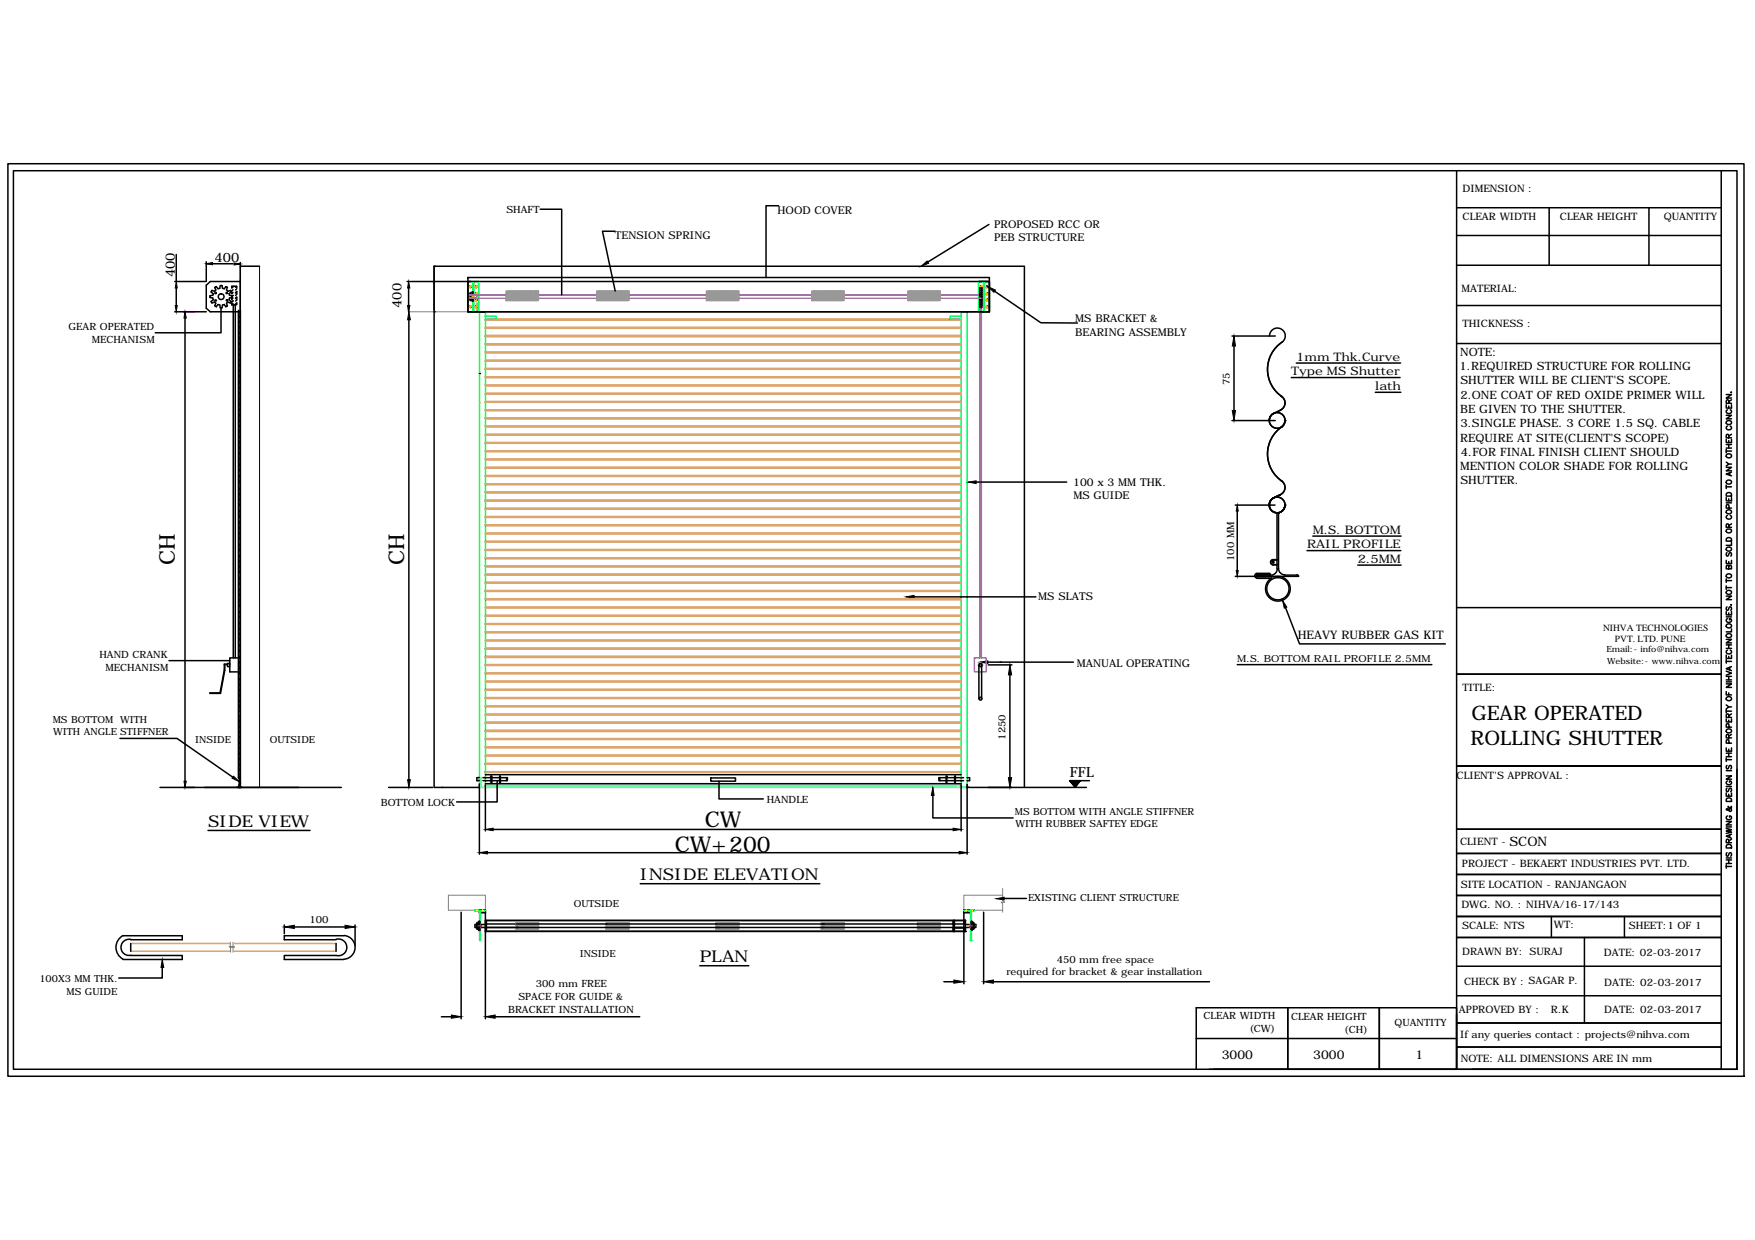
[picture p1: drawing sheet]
<svg xmlns="http://www.w3.org/2000/svg" width="297mm" height="210mm" viewBox="0 0 297 210" stroke-linecap="round" stroke-linejoin="round" font-family="sans-serif">
<!-- layer: 0 -->
<g fill="none" stroke="#dda56e" stroke-width=".25">
<path d="M82.2 59.7h80.5M82.2 59.6h80.5M82.2 58.4h80.5M82.2 58.2h80.5M82.2 57h80.5M82.2 56.8h80.5M82.2 55.6h80.5M82.2 55.4h80.5M82.2 54.2h80.5M82.2 54h80.5M82.2 52.8h80.5M81.1 68.2h.1"/>
<path d="M82.2 79.2h80.5M82.2 79.1h80.5M82.2 77.8h80.5M82.2 77.7h80.5M82.2 76.4h80.5M82.2 76.3h80.5M82.2 75h80.5M82.2 74.9h80.5M82.2 73.6h80.5M82.2 73.5h80.5M82.2 72.2h80.5M82.2 72.1h80.5"/>
<path d="M82.2 70.9h80.5M82.2 70.7h80.5M82.2 69.5h80.5M82.2 69.4h80.5M82.2 68.1h80.5M82.2 68h80.5M82.2 66.7h80.5M82.2 66.6h80.5M82.2 65.3h80.5M82.2 65.2h80.5M82.2 63.9h80.5M82.2 63.8h80.5"/>
<path d="M82.2 62.5h80.5M82.2 62.4h80.5M82.2 61.1h80.5M82.2 61h80.5M82.2 100h80.5M82.2 98.7h80.5M82.2 98.6h80.5M82.2 97.4h80.5M82.2 97.2h80.5M82.2 96h80.5M82.2 95.8h80.5M82.2 94.6h80.5"/>
<path d="M82.2 94.4h80.5M82.2 93.2h80.5M82.2 93h80.5M82.2 91.8h80.5M82.2 91.6h80.5M82.2 90.4h80.5M82.2 90.2h80.5M82.2 89h80.5M82.2 88.8h80.5M82.2 87.6h80.5M82.2 87.4h80.5M82.2 86.2h80.5"/>
<path d="M82.2 86h80.5M82.2 84.8h80.5M82.2 84.7h80.5M82.2 83.4h80.5M82.2 83.3h80.5M82.2 82h80.5M82.2 81.9h80.5M82.2 80.6h80.5M82.2 80.5h80.5M82.2 119.6h80.5M82.2 119.5h80.5M82.2 118.2h80.5"/>
<path d="M82.2 118.1h80.5M82.2 116.8h80.5M82.2 116.7h80.5M82.2 115.4h80.5M82.2 115.3h80.5M82.2 114h80.5M82.2 113.9h80.5M82.2 112.6h80.5M82.2 112.5h80.5M82.2 111.3h80.5M82.2 111.1h80.5M82.2 109.9h80.5"/>
<path d="M82.2 109.7h80.5M82.2 108.5h80.5M82.2 108.4h80.5M82.2 107.1h80.5M82.2 107h80.5M82.2 105.7h80.5M82.2 105.6h80.5M82.2 104.3h80.5M82.2 104.2h80.5M82.2 102.9h80.5M82.2 102.8h80.5M82.2 101.5h80.5"/>
<path d="M82.2 101.4h80.5M82.2 100.1h80.5M82.2 130.8h80.5M82.2 130.6h80.5M82.2 129.4h80.5M82.2 129.2h80.5M82.2 128h80.5M82.2 127.8h80.5M82.2 126.6h80.5M82.2 126.4h80.5M82.2 125.2h80.5M82.2 125h80.5"/>
<path d="M82.2 123.8h80.5M82.2 123.6h80.5M82.2 122.4h80.5M82.2 122.2h80.5M82.2 121h80.5M82.2 120.9h80.5M22.1 159.7h16.9M39.4 159.7h17.5M22.1 161h16.9M39.4 161h17.5"/>
</g>
<g fill="none" stroke="#0f0" stroke-width=".25">
<path d="M79.2 47.7h1.8v5.1h-1.8zM79.2 52.8h1.8M80 47.7v5.1M80.2 47.7v5.1M81.3 52.9h.9M82.2 53.5h1.8v.5h-1.8M162.7 52.8h1v80.5h-1zM162.7 53.5h-1.9v.5h1.9M165.6 47.7h1.9v5.1h-1.9zM165.9 49.7h.1v1h-.1M166 49.7h.1v1h-.1M166.3 49.7v1"/>
<path d="M166.3 47.7h.3v5.1h-.3l.2-.1v-5zM166.3 48.8v2.8v-1.4v1.2l-.2-.1v-2.1l.2-.1v1.1zM166.3 48.8v-.1h.2l-.1 1.5M166.4 50.2l.1 1.6h-.2v-.2M166.4 50.2l.1 1.6M166.5 48.7l-.1 1.5M166.5 47.7v5.1M166.5 51h.1M166.5 49.4h.1M166.5 49.5h.1M166.6 47.7v5.1M81.1 133.3v-80.5h1.1v80.5"/>
<path d="M80.3 154.1h1.9v.1h-1.9zM80.4 154.2h.1M81.2 154.2h.1v5h-.1zM163.1 154.1h1.8v.1h-1.8zM163.9 154.2h.3M164.2 154.2v5h.3M164.4 154.2v5"/>
<circle cx="79.6" cy="48.5" r=".15"/>
<circle cx="79.6" cy="49.7" r=".15"/>
<circle cx="79.6" cy="50.7" r=".15"/>
<circle cx="79.6" cy="51.9" r=".15"/>
<circle cx="80.6" cy="48.5" r=".15"/>
<circle cx="80.6" cy="49.7" r=".15"/>
<circle cx="80.6" cy="51.9" r=".15"/>
<circle cx="80.6" cy="50.7" r=".15"/>
<circle cx="166.1" cy="48.5" r=".15"/>
<circle cx="166.1" cy="51.9" r=".15"/>
<circle cx="167.1" cy="49.7" r=".15"/>
<circle cx="167.1" cy="51.9" r=".15"/>
<circle cx="167.1" cy="50.7" r=".15"/>
<circle cx="167.1" cy="48.5" r=".15"/>
</g>
<path d="M80.7 51.3v1.5h-1.5M165.9 52.1v.7h1.6" fill="none" stroke="#b88a5c" stroke-width=".25"/>
<path d="M79.4 50.5h86.6M80.7 50.7h.1M166 49.9h-86.6v.6h1.3M166 49.5v1.9M166.1 49.5v1.9" fill="none" stroke="#f0f" stroke-width=".25"/>
<path d="M80.8 50.1l-.1 .1" fill="none" stroke="#b85c8a" stroke-width=".25"/>
<path d="M80.9 133.3h82.5M81.4 131.6v1.7M82.2 132.9h80.3v.4M82.2 133.3h79.7" fill="none" stroke="#0ff" stroke-width=".25"/>
<g fill="none" stroke="#000" stroke-width=".25">
<path d="M1.3 27.7h293.9v154.5h-293.9zM2.3 28.9h291.7v152.1h-291.7zM91.4 35.4h3.7v14.5M104.1 39.1h-2.1l2.1 10.2M131.8 34.8h-2.1v12.2M167.4 38l-10.4 6.4M246.5 28.9v152.1v-10.4h-44v10.4M246.5 35.2h44.8M246.5 39.9h44.8M262.2 35.2v9.7M279.1 35.2v9.7M291.3 28.9v152.1h-86.6"/>
<path d="M29.6 47.7h5.2M29.6 52.8h5.3M29.8 43.1v4.6M29.8 48.8v2.9M31.3 53.8v78.4M34.9 48.3l.7-.6h5.1v5.1h-5.1l-.7-.6zM34.9 44.3v3.4M34.9 44.6h4.5M35.9 49.1l-.2 .3 .4 .3-.1 .3-.5 .1 .1 .3h.4l.1 .3-.4 .3 .2 .3 .4-.2 .2 .2-.1 .5 .2 .1M36.6 51.9l.3-.4 .3 .1 .1 .5h.3l.1-.5 .3-.1 .2 .4M36.6 48.5l-.2 .2 .1 .4-.2 .2-.4-.1M37.3 48.4l-.1 .4-.3 .1-.3-.4"/>
<path d="M37.4 52.1v4.2h-11.1M37.6 48.4l.1 .4 .3 .1 .2-.4M37.6 48.3h-.3M38.2 48.5l.3 .2M38.3 49.5l.2 .1-.1 .1zM38.5 48.7l-.2 .4 .3 .2 .4-.1M38.5 51.8l-.3 .1M39 49.1l.1 .3M39.1 49.4l-.3 .3v.3l.5 .1M39.1 51l-.1 .3-.4-.2-.3 .2 .2 .5M39.2 48.7v-.2h.9v.2M39.2 49.3v.4"/>
<path d="M39.2 50.3v.4M39.2 51.3v.3M39.3 50.4h-.5v.3l.3 .3M39.3 50.1v.3M39.4 49.1l-.2 .1M39.4 49.5l-.2 .2M39.4 50l-.2 .2 .2-.2M39.4 50.4l-.2 .3M39.4 50.9l-.2 .2 .2-.1M39.4 51.4l-.2 .2M39.5 51.6v59.8M39.6 48.5l-.4 .3"/>
<path d="M39.8 51.6v59.8M39.9 49.6l.2-.3v.4M40 48.5l-.1 .1M40 49.4l-.1 .2M40 50.4l-.1 .1M40.1 51.3v.3h-.9M40.1 50.3v.4M40.1 48.9l-.2 .2M40.1 49.8l-.2 .2M40.1 50.3l-.2 .2M40.1 50.8l-.2 .2M40.1 51.3l-.4 .3"/>
<path d="M40.7 44.4v3.3M40.7 45.1h3.2M68.9 47.7h10.7M69.2 48.8v4M69.2 54.1v77.9M73.5 45.1h.1M73.5 52.8h.1M73.5 45.1v7.4M79.2 47h88.3v5.8h-88.3zM79.5 49.9h.5M79.5 50.5h.5M79.5 50.2h.1"/>
<path d="M79.9 49.4h.1v1.6h-.1zM79.9 49.9h-.4v.7h.4M79.9 49.6h-.3v1.2h.3M79.9 49.6h.1M79.9 49.7h.1M79.9 50.7h.1M79.9 50.9h.1M165.6 47.7h1.9v5.1h-88.3v-5.1h88.3M165.8 48.7l.2 .1 .2-.1M165.8 48.8v2.9M165.8 49.1h.4M165.8 49.5h.4"/>
<path d="M165.8 49.9h.4M165.8 50.2h.4M166.1 50.2v1.5M166.1 48.8v1.4M166.2 50.6h-.4M166.2 50.9h-.4M166.2 51.3h-.4M166.2 52h-.4M166.2 51.7l-.2-.2-.2 .2M168.3 49.3l7.9 5.3 6.2 .1M208.5 56.9h7.3M208.9 58.6v10.9"/>
<path d="M214.9 56.9a1.33 1.33 0 0 1 1.9-1.2 1.33 1.33 0 0 1 .2 2.2M217.1 57.9a5.6 5.6 0 0 0 0 9.3M246.5 44.9h44.8M246.5 51.7h44.8M246.5 58.2h44.8M81.1 63.2h.1M208.5 71.2h7.3M214.8 71.2h.1M216.7 69.5l-1.3 .5a1.33 1.33 0 0 0 .1 2.3 1.33 1.33 0 0 0 2-1.1M216.7 69.4l-1.3 .6M216.8 67a1.33 1.33 0 0 1 .7 1.2 1.33 1.33 0 0 1-.8 1.2M216.9 67.1a1.33 1.33 0 0 1-.2 2.3"/>
<path d="M216.9 72.3a1.33 1.33 0 0 0-.1-2.3 1.33 1.33 0 0 0-2 1.2 1.33 1.33 0 0 1 2-1.2 1.33 1.33 0 0 1 0 2.3M217.1 72.2a5.6 5.6 0 0 0 0 9.3M217.5 71.2h.1M218.6 63.9h18.4M219.4 61.5h17.7M232.8 66.4h4.3M292.2 79.1h.9l-.9 .6h.9M292.2 74.4v.5h.9v-.5M292.2 70.3h.9l-.9 .6h.9M292.2 68.5v.6h.9v-.6M292.2 66.8h.9l-.9 .6h.9M292.2 76.1v.6"/>
<path d="M292.2 78.2l.4 .4M292.2 76.4h.9M292.2 75.8h.9M292.2 75.3h.9M292.2 77a.42 .42 0 0 1 .6-.2 .42 .42 0 0 1 .1 .6 .43 .43 0 0 1-.5 .1 .43 .43 0 0 1-.2-.5zM292.3 71.3a.43 .43 0 0 1 .5-.1 .43 .43 0 0 1 .2 .5 .42 .42 0 0 1-.6 .2 .42 .42 0 0 1-.1-.6zM292.4 72.1a.33 .33 0 0 0-.2 .4 .33 .33 0 0 0 .3 .3h.2a.33 .33 0 0 0 .4-.3 .33 .33 0 0 0-.3-.4M292.4 69.4a.33 .33 0 0 0-.2 .3 .33 .33 0 0 0 .3 .3h.2a.33 .33 0 0 0 .4-.3 .33 .33 0 0 0-.3-.3M292.6 74.1v-.5h-.3l-.1 .5h.9M292.6 68.3v-.5l-.3-.1-.1 .6h.9M292.6 68.7v.4M292.6 74.6v.3"/>
<path d="M292.6 75.3v.5M293 66.4h.1M293.1 79.9l-.9 .3 .9 .3M293.1 78.6h-.5l-.4 .3M293.1 73.5l-.5 .3M293.1 67.7l-.5 .3M165.2 81.6h15.3M209.1 97.6h10.7M209.1 85.5h6.7M209.4 86.5v10.1M212.8 97.1h2M212.8 97.3h2.2"/>
<path d="M212.8 97.9h2.4M212.8 97.6h2.9M212.8 97.3l-.2 .2 .2 .1M212.8 97.1a.4 .4 0 0 0-.4 .4 .4 .4 0 0 0 .4 .4M213 97.4h2.4M213.1 97.3l-.3 .2M214.8 85.5h.1M214.8 97.1l.2 .2M215.4 84.4a1.33 1.33 0 0 0 .1 2.2 1.33 1.33 0 0 0 2-1.1M215.5 94.7h.6M215.5 94.8h.6M215.5 95.6h.6"/>
<path d="M215.5 94.7a.44 .44 0 0 0-.5 .5 .44 .44 0 0 0 .5 .4M215.5 94.8a.4 .4 0 0 0-.4 .4 .4 .4 0 0 0 .4 .4M215.7 97.6a2.1 2.1 0 0 1 2.7 2.4 2.1 2.1 0 0 1-3.3 1.4 2.1 2.1 0 0 1 .1-3.5M216.1 86.9v9.4M216.2 96.3a1.08 1.08 0 0 1-.8 1M216.4 96.2a1.08 1.08 0 0 0 1.1 1.1M216.4 86.9v9.4M216.5 86.8l-.1 .1M216.7 83.7l-1.3 .7 1.3-.6M216.8 81.3a1.33 1.33 0 0 1 .7 1.3 1.33 1.33 0 0 1-.8 1.1 1.33 1.33 0 0 0 .2-2.3M216.9 86.6a1.33 1.33 0 0 0-.1-2.3 1.33 1.33 0 0 0-2 1.2 1.33 1.33 0 0 1 2-1.2 1.33 1.33 0 0 1 0 2.3M217.5 97.4h2"/>
<path d="M217.5 85.5h.1M219.5 97.3l.3 .2M221.2 93.2h15.9M222.2 90.7h14.9M229.8 95.7h7.3M292.2 94.9v.5h.9v-.5M292.2 84.2v.6h.9v-.6M292.2 82.1v.6M292.2 98v.6M292.2 99.2v.6M292.2 99.5h.9M292.2 98.3h.9"/>
<path d="M292.2 85.1h.9M292.2 82.4h.9M292.2 97.3a.42 .42 0 0 1 .6-.2 .42 .42 0 0 1 .1 .6 .43 .43 0 0 1-.5 .1 .43 .43 0 0 1-.2-.5zM292.2 92.8a.42 .42 0 0 1 .6-.2 .42 .42 0 0 1 .1 .6 .43 .43 0 0 1-.5 .1 .43 .43 0 0 1-.2-.5zM292.2 91.2a.5 .5 0 0 1 .9 .1v.3h-.9zM292.2 89.7a.44 .44 0 0 1 .6-.2 .44 .44 0 0 1 .2 .5 .44 .44 0 0 1-.5 .2 .44 .44 0 0 1-.3-.5zM292.2 86.5a.42 .42 0 0 1 .6-.2 .42 .42 0 0 1 .1 .6 .43 .43 0 0 1-.5 .1 .43 .43 0 0 1-.2-.5zM292.2 83.6a.5 .5 0 0 1 .9 .1v.3h-.9zM292.2 81.4a.42 .42 0 0 1 .6-.1 .42 .42 0 0 1 .1 .6 .43 .43 0 0 1-.5 0 .43 .43 0 0 1-.2-.5zM292.3 93.5l-.1 .3 .1 .3h.2l.3-.6 .3 .3-.2 .3M292.4 87.2a.33 .33 0 0 0-.2 .4 .33 .33 0 0 0 .3 .3h.2a.33 .33 0 0 0 .4-.3 .33 .33 0 0 0-.3-.4M292.6 95.9l.2-.2h.2l.1 .2v.4h-.9l.1-.6 .3 .1v.5"/>
<path d="M292.6 89.3v-.5l-.3-.1-.1 .6h.9M292.6 84.4v.4M292.6 95.1v.3M292.6 86v-.5h-.3l-.1 .5h.9M292.8 80v.4M293.1 91.8v.5h-.9M293.1 88.7l-.5 .3M28.6 111.8h10.3M38.5 112.4h-.5v1l-.8 3.9-1.7 .1h1.8l.7-4v-.9h.5M38.9 112.6v-.3h-.4v.5h.4M40.7 111.4h-1.8v2.3h1.8M154.7 101h20.6"/>
<path d="M165.7 112.6v5.7M166.1 112.6v5.7M167.2 112.1h14.5M167.2 112.6h4.1M169.3 112.1h.1M170.9 114.2v17.4M209.4 112.5h32.9M217.6 102.9l2.3 6.1h24.7M246.5 114.1h44.8M246.5 102.9h44.8M292.2 117.1v.5h.9M292.2 115.8h.9l-.9 .6h.9"/>
<path d="M292.2 113.6l.9 .3-.9 .4M292.2 110.9v.5h.9v-.5M292.2 108.2h.9l-.9 .6h.9M292.2 103.5v.6h.9v-.6M292.2 100.9h.9l-.9 .6h.9M292.2 111.7v.6M292.2 119.3l.4 .4M292.2 115.4h.9M292.2 115.1h.9M292.2 114.5h.9M292.2 112h.9M292.2 109.8h.9"/>
<path d="M292.2 109.2h.9M292.2 104.4h.9M292.2 107.4a.42 .42 0 0 1 .6-.1 .42 .42 0 0 1 .1 .6 .43 .43 0 0 1-.5 0 .43 .43 0 0 1-.2-.5zM292.2 105.8a.42 .42 0 0 1 .6-.2 .42 .42 0 0 1 .1 .6 .43 .43 0 0 1-.5 .1 .43 .43 0 0 1-.2-.5zM292.2 100.1a.42 .42 0 0 1 .6-.2 .42 .42 0 0 1 .1 .6 .43 .43 0 0 1-.5 .1 .43 .43 0 0 1-.2-.5zM292.3 118a.43 .43 0 0 1 .5-.1 .43 .43 0 0 1 .2 .5 .42 .42 0 0 1-.6 .2 .42 .42 0 0 1-.1-.6zM292.3 102.7l-.1 .2 .1 .4 .2-.1 .3-.5 .3 .2-.2 .4M292.4 110.1a.33 .33 0 0 0-.2 .3 .33 .33 0 0 0 .3 .3h.2a.33 .33 0 0 0 .4-.3 .33 .33 0 0 0-.3-.3M292.4 104.7a.33 .33 0 0 0-.2 .4 .33 .33 0 0 0 .3 .3h.2a.32 .32 0 0 0 .4-.4 .32 .32 0 0 0-.4-.3v.2M292.6 103.7v.4M292.6 109.2v.6M292.6 111.1v.3"/>
<path d="M292.6 114.5v.6M292.6 117.3v.3M292.8 113v.4M293 102.3v.1zM293.1 119.7h-.5l-.4 .3M293.1 112.8l-.9 .4 .9 .3M293.1 106.5v.5h-.9M20.3 125h9.7l9.4 6.6M27.1 133.3h30.7M40.5 132.9v.4h-.4M40.5 132v1.3M40.5 133.3h.4"/>
<path d="M40.6 131.9l-.2-.2 .2 .3M40.6 131.8h.1M40.7 131.7l-.1-.2-.2 .1v.1l.1-.1 .1 .1M65.8 133.3h7.4M74.8 133.3h.1M81.1 133.3h-7.6v-88.2h99.9v88.2M81.1 132.7v11.9M81.1 131.6h-.4v.6h.4M81.7 132.2h1.4M81.7 131.6h1.4M82.2 132.9v7.8M82.2 131.1h80.5"/>
<path d="M82.2 132.7h80.5M83.1 131.4h.2v1h-.2zM83.3 132.2h1.3M83.3 131.6h1.3M84.1 132.2v3.5h-6.8M84.6 131.4h.1v1h-.1zM84.7 131.6h1.2v.6h-1.2M85.9 131.6h-.1v.6M120.3 131.7h4.2v.5h-4.2zM121.7 132.2v3h7.5M157.9 134.6v3.9h13.6M158.9 131.6h.2v.6"/>
<path d="M160.1 131.6h-1.2v.6h1.2M160.1 131.4h.2v1h-.2zM160.3 132.2h1.3M160.3 131.6h1.3M161.6 131.4h.1v1h-.1zM161.7 132.2h1.4M161.7 131.6h1.4M162.7 132.9v7.8M163.7 131.6h.4v.6h-.4M163.7 133.3h20.2M163.7 132.7v11.9M163.8 133.3h.1"/>
<path d="M181.1 132.2h.1M181.1 132.2h1.7l-.8 1zM181.2 132.2v.1M181.2 132.4l.1-.2v.2l.1-.2-.1 .2M181.3 132.4l.1-.2-.1 .2M181.3 132.4l.1-.2-.1 .3M181.4 132.5l.1-.3-.1 .3M181.5 132.6l.1-.4-.1 .4M181.5 132.2l-.1 .3zM181.6 132.2l-.2 .4zM181.6 132.7l.2-.5-.2 .6 .2-.6-.2 .6M181.6 132.2v.5"/>
<path d="M181.6 132.8l.3-.6-.2 .7M181.7 132.9l.2-.7-.2 .7M181.8 132.9l.2-.7-.2 .8M181.9 132.2l-.2 .7zM181.9 133.1l.3-.9-.2 1M182 132.2l-.2 .8zM182 133.1l.3-.9-.3 .9M182.1 132.2l-.3 .8zM182.1 133l.2-.8-.2 .9M182.1 132.2l-.2 .8M182.1 133l.3-.8-.3 .8M182.3 132.2l-.2 .8z"/>
<path d="M182.3 132.8l.1-.6-.1 .6 .1-.6-.3 .7M182.4 132.6l.1-.4-.1 .5M182.4 132.6l.2-.4-.2 .4M182.5 132.2l-.2 .5zM182.5 132.2l-.1 .5zM182.5 132.6l.1-.4-.1 .4M182.5 132.5l.1-.3-.1 .3M182.6 132.2l-.1 .3M182.6 132.4l.1-.2-.1 .3M182.7 132.2l-.1 .2zM182.7 132.2v.2zM182.8 132.2l-.1 .1v-.1v.1"/>
<path d="M182.8 132.2h1.6M291.3 129.7h-44.8h44.8M292.2 139.1h.9l-.9 .5h.9M292.2 134.2v.6h.9v-.6M292.2 131.3h.9l-.9 .6h.9M292.2 126.6v.6h.9v-.6M292.2 121.7v.5h.9v-.5M292.2 120.1v.6M292.2 128.3v.6M292.2 140h.9M292.2 133.1h.9M292.2 130.5h.9"/>
<path d="M292.2 128.6h.9M292.2 128.1h.9M292.2 127.5h.9M292.2 120.4h.9M292.2 135.2a.5 .5 0 0 1 .9 .2v.3h-.9zM292.2 123.6a.42 .42 0 0 1 .6-.2 .42 .42 0 0 1 .1 .6 .43 .43 0 0 1-.5 0 .43 .43 0 0 1-.2-.4zM292.3 133.4l-.1 .2 .1 .4 .2-.1 .3-.5 .3 .2-.2 .4M292.3 129.6l-.1 .2 .1 .4 .2-.1 .3-.5 .3 .2-.2 .4M292.4 138.1a.33 .33 0 0 0-.2 .4 .33 .33 0 0 0 .3 .3h.2a.32 .32 0 0 0 .4-.4 .32 .32 0 0 0-.4-.3v.2M292.4 132.2a.33 .33 0 0 0-.2 .4 .33 .33 0 0 0 .3 .2h.2a.32 .32 0 0 0 .4-.3 .32 .32 0 0 0-.4-.3v.2M292.6 136.5l-.1 .1a.53 .53 0 0 1 .5 .7h-.3l-.3-.4-.2 .1 .1 .1h.2l.5-.4v-.2M292.6 124.9v-.5h-.3l-.1 .5h.9"/>
<path d="M292.6 121.4v-.5h-.3l-.1 .5h.9M292.6 121.9v.3M292.6 126.8v.4M292.6 127.5v.6M292.6 134.4v.4M292.6 125.8v-.5h-.3l-.1 .5h.9M292.6 123.1v-.5l-.3-.1-.1 .6h.9M293.1 124.3l-.5 .3M293.1 120.8l-.5 .3M294 130.2v50.8h-44.8M22.1 159.1h8.7v-.7h-10a2.26 2.26 0 0 0 0 4M22.1 159.7v1.3"/>
<path d="M22.2 159a1.38 1.38 0 0 0-1.7 1.4 1.38 1.38 0 0 0 1.7 1.3M35.2 140.6h17.3M48.1 156.6v1.5M49.8 156.9h8.6M56.9 159a1.42 1.42 0 0 1 1.8 1.4 1.42 1.42 0 0 1-1.8 1.3h-8.8v.7h10.1M56.9 159.7v1.3M58.2 158.4h-10.1v.7h8.8M58.2 158.4a2.01 2.01 0 0 1 1.9 2 2.01 2.01 0 0 1-1.9 2M60.1 156.6v3.4M78 154.4v18.1M80.3 154.1h1.9v.1M80.6 157h.6"/>
<path d="M80.6 156.5h.6M80.6 156.7h.2M81 156h.2v1.5h-.2zM81 156.4h-.4v.7h.4M81 156.2h-.2v1.1h.2M81 156.1h.2M81 156.2h.2M81 157.2h.2M81 157.4h.2M81.4 154.2h-.1v.2h.1M81.6 154.2h.3M81.6 154.4h.3"/>
<path d="M82 154.2h.2M82 154.4h.2M82.2 157.6l81.2 .1M82.2 156.4h79.2M82.2 154.5h-1.1v-.4h1.1v18.4M82.2 155.8h81.2M82.3 156.5h-1.9v.5h6.9h-5M82.3 155.8v1.9M82.5 144.3h79.8M83.5 140.4h77.8M87.7 157h-.4h74.2M108.4 149.6h30.4"/>
<path d="M161.4 157h.1M161.4 157h1.9M161.4 155.9l.1-.1v1.9M161.4 155.8v1.9l.1-.1M161.4 155.8h.1M161.4 156.5l.1-.1-.1 .1h.1M161.5 155.8l-.1 .1M161.5 155.9l-.1 .1M161.5 156.2h-.1M161.5 157l-.1 .2 .1-.2M161.5 157.3l-.1 .1M161.5 157.5l-.1 .1"/>
<path d="M161.5 157l1.9 .1M161.5 156l-.1 .1M161.5 156l-.1 .2M161.5 156.1l-.1 .1M161.5 156.2l-.1 .1M161.5 156.2l-.1 .2M161.5 156.3l-.1 .1M161.5 156.4v.1M161.5 157.1l-.1 .1M161.5 157.1l-.1 .2M161.5 157.2l-.1 .1M161.5 157.3l-.1 .2"/>
<path d="M161.5 157.4l-.1 .2M161.5 157.6l-.1 .1M163.1 154.5h1v-.4h-1v12.4M163.1 154.2h.2M163.1 154.4h.2M163.2 155.8v.6M163.2 157.1v.6M163.3 155.8h.1M163.3 157.1h.1M163.3 157.2l.1-.1-.1 .1M163.3 156.5h1.9v.5h-3.7l-.1 .1M163.3 155.8v.1"/>
<path d="M163.4 157.1l-.1 .1M163.4 155.8h-81.2v1.9h81.2M163.4 156l-.1 .1M163.4 156.2l-.1 .1M163.4 156.4l-2 .1M163.4 157.3l-.1 .1M163.4 157.6h-.1M163.4 157.7h.1M163.4 155.8v1.9M163.4 155.8l-.1 .1M163.4 155.9l-.1 .1M163.4 156l-.1 .2"/>
<path d="M163.4 156.1l-.1 .1M163.4 156.2l-.1 .2M163.4 156.3l-.1 .1M163.4 157.1l-.1 .2M163.4 157.2l-.1 .1M163.4 157.2l-.1 .2M163.4 157.4l-.1 .2M163.4 157.5l-.1 .1M163.4 157.6l-.1 .1M163.4 154.2h.3M163.4 154.4h.3M163.8 154.2h.2v.2h-.2"/>
<path d="M164.4 156h.1v1.5h-.1zM164.4 157h.5M164.4 156.1h.1M164.4 156.2h.1M164.4 157.2h.1M164.4 157.4h.1M164.5 156.4h.4v.7h-.4M164.5 156.2h.3v1.1h-.3M164.8 156.7h.1M164.9 154.1h-1.8v.1M166.5 154.4v12.1M170 152.1h3.7"/>
<path d="M246.5 140.4h44.8M246.5 144.5h44.8M246.5 148h44.8M246.5 151.6h44.8M246.5 158.7h44.8M262.6 155.1v3.6M268.2 158.7v14.5M274.9 155.1v3.6M291.3 155.1h-44.8h44.8M292.2 140.2l.9 .2-.9 .3 .9 .2-.9 .2M292.2 146.7h.9M292.2 146.4v.6"/>
<path d="M292.2 146.2h.9M292.2 145.6h.9M292.2 145.2h.9M292.3 144.3l-.1 .3 .1 .3h.2l.3-.6 .3 .3-.2 .3M292.3 143l.2-.1 .4 .1 .2 .5h-.9zM292.6 142.6v-.5h-.3l-.1 .5h.9M292.6 145.6v.6M292.8 141.3v.5M293.1 141.2l-.9 .3 .9 .4M293.1 142.1l-.5 .3M22.1 161.7h8.7v.7h-10M27.5 163.8v1.8h-7.4"/>
<path d="M74.7 172.1h1.7M83.8 172.1h24.5M118.4 163.5h8.3M159.8 166.2h1.6M168.1 166.2h36.6M202.5 175.8h44M218 170.6v10.4M233.5 170.6v10.4M246.5 171.7v9.3h-41M246.5 173.2h44.8M246.5 163.6h44.8M246.5 177.2h44.8"/>
<path d="M246.5 168.6h44.8"/>
<circle cx="36.5" cy="50.9" r=".12"/>
<circle cx="36.5" cy="49.6" r=".12"/>
<circle cx="37.4" cy="50.2" r=".49"/>
<circle cx="38.4" cy="50.8" r=".11"/>
<circle cx="215.5" cy="95.2" r=".15"/>
<circle cx="216.3" cy="99.7" r="1.88"/>
<circle cx="166" cy="112.6" r=".23"/>
<circle cx="166" cy="118.3" r=".23"/>
</g>
<!-- layer: labeling -->
<g fill="none" stroke="#b85cb8" stroke-width=".25">
<path d="M165.8 51.6v59.8M166.1 51.6v59.8M164.9 111.4h2v2.3h-2z"/>
<circle cx="166" cy="112.6" r=".36"/>
</g>
<!-- layer: 0 -->
<g fill="#000" stroke="#000" stroke-width=".17">
<path d="M29.7 51.7h.3l-.2 1.1zM29.8 47.7l.2 1.1h-.3zM31.3 52.8l.2 1h-.4zM34.9 44.6l1.1-.2v.4zM39.6 44.5l1.1 .2-1.1 .2zM69.2 52.8l.3 1.3h-.5zM69.2 47.7l.2 1.1h-.4zM69 51.7h.4l-.2 1.1zM155.9 45.1l1-.9 .3 .4zM167.2 48.5l1.3 .6-.3 .4zM208.9 56.9l.2 1.7h-.5zM208.6 69.5h.5l-.2 1.7z"/>
<path d="M163.9 81.6l1.3-.2v.5zM209.4 85.5l.2 1h-.4zM209.2 96.6h.4l-.2 1zM153.4 101l1.3-.2v.4zM165.9 112.1l1.3-.2v.4zM170.9 112.6l.3 1.6h-.5zM217.1 101.6l.7 1.2-.4 .1zM31.1 132.2h.4l-.2 1.1zM39.5 131.4l1 .9-1.2-.6zM69 132h.5l-.3 1.3zM157.9 133.3l.2 1.3h-.5zM170.7 131.6h.5l-.3 1.7z"/>
<path d="M48.1 156.9l1.7-.3v.6zM58.4 156.6l1.7 .3-1.7 .3zM81.1 144.3l1.4-.2v.5zM82.2 140.4l1.3-.2v.4zM161.3 140.2l1.4 .2-1.4 .2zM162.3 144.1l1.4 .2-1.4 .3zM168.6 152.1l1.4-.2v.4zM27.5 162.4l.2 1.4h-.5zM76.4 171.8l1.6 .3-1.6 .3zM82.2 172.1l1.6-.3v.6zM161.4 165.9l1.7 .3-1.7 .2zM166.5 166.2l1.6-.3v.5z"/>
</g>
<!-- layer: hatch -->
<path d="M40.7 45.1h3.2M69.2 52.8h10.7M39 159.5v.6l.2 .2-.4-.1 .2 .2v.8M39.4 159.5v.6l.3 .2-.5-.1 .2 .2v.8M75.9 151.5h6.3v2.6h-6.3zM169.7 151.5h-6.6v2.6h6.6M169.7 150.4v2.1l.3 .2h-.6l.3 .3v1.4" fill="none" stroke="#808080" stroke-width=".17"/>
<!-- layer: 0 -->
<g fill="none" stroke="#f00" stroke-width=".25">
<path d="M79.4 50.2h.3M79.4 48.5h.4M79.4 49.7h.4M79.4 51.9h.4M79.4 50.7h.4M79.6 48.3v.5M79.6 49.5v.4M79.6 50.5v.5M79.6 51.7v.4M79.7 50.2h.1M79.8 49.6h.3M79.9 50.8h.2"/>
<path d="M79.9 50.2h.3M80.4 48.5h.4M80.4 49.7h.4M80.4 51.9h.4M80.4 50.7h.4M80.6 48.3v.5M80.6 49.5v.4M80.6 50.5v.5M80.6 51.7v.4M165.8 48.5h.5M165.8 51.9h.5M166.1 48.3v.5"/>
<path d="M166.1 51.7v.4M166.8 48.5h.4M166.8 49.7h.4M166.8 51.9h.4M166.8 50.7h.4M167 48.3v.5M167 49.5v.4M167 50.5v.5M167 51.7v.4M80.5 156.7h1.2M80.8 154v.2M80.8 154.2h.1"/>
<path d="M81 156.2h.2M81 157.3h.2M81.7 154v.2M81.7 154.2h.1M163.5 154.2h.1M163.5 154v.1M163.5 154.2v.1M163.9 156.7h1.2M164.3 156.2h.3M164.3 157.3h.2M164.5 154.2h.1M164.5 154v.1"/>
<path d="M164.5 154.2v.1"/>
</g>
<path d="M80.7 154.1v.1M80.8 154.1v.1M81.2 157h.1M81.2 156.5h.1M81.6 154.1v.1M81.8 154.1v.1M163.5 154.1v.1M163.6 154.1v.1M164.2 157h.2M164.2 156.5h.2M164.5 154.1v.1M164.6 154.1v.1" fill="none" stroke="#ff0" stroke-width=".25"/>
<g fill="#0f0" stroke="#0f0" stroke-width=".17">
<path d="M166.5 48.7v.9zM166.5 48.7v.9z"/>
<path d="M166.5 49.6l-.1 .2zM166.5 49.6l-.1 .2z"/>
<path d="M166.4 49.8v.4zM166.4 49.8v.4z"/>
<path d="M166.4 50.2v.5zM166.4 50.2v.5z"/>
<path d="M166.4 50.7l.1 .1zM166.4 50.7l.1 .1z"/>
<path d="M166.5 50.8v1zM166.5 50.8v1z"/>
</g>
<!-- layer: Guides -->
<path d="M40.4 52.6v79.1M40.7 52.6v80.7" fill="none" stroke="#000" stroke-width=".3"/>
<!-- layer: strips -->
<g fill="none" stroke="#000" stroke-width=".17">
<path d="M40.6 52.7l-.2 .4 .2 .5-.2 .3v.3l.2 .3M40.6 54.5l-.2 .5 .2 .4M40.6 55.4l-.2 .5 .2 .4M40.6 56.4l-.2 .4 .2 .5-.2 .2v.4l.2 .3M40.6 58.2l-.2 .4 .2 .5M40.6 59.1l-.2 .5 .2 .4M40.6 64.7l-.2 .5 .2 .4M40.6 65.6l-.2 .5 .2 .4M40.6 66.6l-.2 .5 .2 .4M40.6 67.5l-.2 .5 .2 .4-.2 .4v.3l.2 .3M40.6 69.4l-.2 .4 .2 .5-.2 .4 .2 .5-.2 .3v.3l.2 .3M40.6 72.1l-.2 .5 .2 .4-.2 .5 .2 .4-.2 .5 .2 .5-.2 .3v.3l.2 .3"/>
<path d="M40.6 75.8l-.2 .4 .2 .5-.2 .3v.4l.2 .2M40.6 77.7l-.2 .5 .2 .5-.2 .3v.3a.35 .35 0 0 1 0 .6v.4l.2 .3-.2 .4 .2 .5M40.6 60.1l-.2 .4 .2 .4-.2 .3v.4l.2 .2M40.6 61.9l-.2 .4 .2 .5M40.6 62.8l-.2 .5 .2 .4M40.6 63.7l-.2 .5 .2 .4M40.4 82.1l.2 .6M40.6 81.5l-.2 .6M40.6 97.9l-.2 .3v.3a.35 .35 0 0 1 0 .6v.4l.2 .3M40.6 99.8l-.2 .5 .2 .4M40.6 95.1l-.2 .4 .2 .5-.2 .2v.4a.35 .35 0 0 1 0 .6v.4l.2 .3M40.6 90.3l-.2 .3v.3a.35 .35 0 0 1 0 .6v.4l.2 .3-.2 .3v.3a.35 .35 0 0 1 0 .6v.4l.2 .3"/>
<path d="M40.6 94.1l-.2 .5 .2 .4M40.6 89.3l-.2 .5 .2 .4M40.6 86.5l-.2 .3v.3a.35 .35 0 0 1 0 .6v.4l.2 .4-.2 .4 .2 .4M40.6 83.7l-.2 .4 .2 .5-.2 .2v.4a.35 .35 0 0 1 0 .6v.4l.2 .3M40.6 82.7l-.2 .5 .2 .4M40.6 113.1l-.2 .2v.4a.35 .35 0 0 1 0 .6v.4l.2 .3M40.6 115l-.2 .4 .2 .5M40.6 115.9l-.2 .4 .2 .5M40.6 116.8l-.2 .5 .2 .4M40.6 117.8l-.2 .4 .2 .4-.2 .3v.4l.2 .2M40.6 119.6l-.2 .4 .2 .5M40.6 112.1l-.2 .5 .2 .4"/>
<path d="M40.6 106.5l-.2 .4 .2 .4-.2 .3v.4a.35 .35 0 0 1 0 .6v.4l.2 .3-.2 .3v.3a.35 .35 0 0 1 0 .6v.4l.2 .3M40.6 111.2l-.2 .4 .2 .5M40.6 103.6l-.2 .3v.3a.35 .35 0 0 1 0 .6v.4a.35 .35 0 0 1 0 .6v.3l.2 .3M40.6 101.7l-.2 .2v.4a.35 .35 0 0 1 0 .6v.4l.2 .3M40.6 100.7l-.2 .5 .2 .4M40.6 129.4l-.2 .5 .2 .4-.2 .3v.3l.2 .3M40.6 128.5l-.2 .5 .2 .4M40.6 126.7l-.2 .4 .2 .5-.2 .3v.3l.2 .3M40.6 121.1l-.2 .5 .2 .4M40.6 122.1l-.2 .4 .2 .5M40.6 123l-.2 .5 .2 .4-.2 .3v.3l.2 .3M40.6 124.8l-.2 .5 .2 .4"/>
<path d="M40.6 125.8l-.2 .4 .2 .5"/>
</g>
<!-- layer: bracket -->
<path d="M40.7 47.4v5.2" fill="none" stroke="#000" stroke-width=".17"/>
<!-- layer: hatch -->
<path d="M40.7 45.1v88.2M43.9 45.1v88.2" fill="none" stroke="#000" stroke-width=".17"/>
<!-- layer: Dimension -->
<path d="M31.1 52.8h1.8" fill="none" stroke="#f0f" stroke-width=".25"/>
<!-- layer: 0 -->
<g fill="none" stroke="#989898" stroke-width=".25">
<path d="M85.7 49.3h5.4v1.6h-5.4zM85.9 49.6l.4-.3-.6 .5M86 49.3l-.3 .3M86.4 50.9l1.9-1.6-1.8 1.6M86.5 49.3l-.8 .7M86.8 49.3l-1.1 .9M87 49.3l-1.3 1.1M87.2 50.9l1.9-1.6-1.9 1.6M87.3 49.3l-1.6 1.4M87.6 49.3l-1.9 1.6M87.8 49.3l-1.9 1.6M88 50.9l1.9-1.6-1.9 1.6"/>
<path d="M88.1 49.3l-1.9 1.6M88.6 49.3l-1.9 1.6M88.8 50.9l1.8-1.6-1.8 1.6M88.8 49.3l-1.8 1.6M89.4 49.3l-1.9 1.6M89.6 49.3l-1.9 1.6M90.1 49.3l-1.8 1.6M90.4 49.3l-1.9 1.6M90.9 49.3l-1.9 1.6M91.1 49.3l-1.8 1.6M91.1 49.5l-1.6 1.4M91.1 49.7l-1.3 1.2"/>
<path d="M91.1 49.9l-1.1 1M91.1 50.2l-.8 .7M91.1 50.4l-.6 .5M91.1 50.6l-.3 .3M101 49.3h5.5v1.6h-5.5zM101.2 49.6l.4-.3-.6 .5M101.3 49.3l-.3 .3M101.8 50.9l1.8-1.6-1.8 1.6M101.8 49.3l-.8 .7M102.1 49.3l-1.1 .9M102.3 49.3l-1.3 1.1M102.5 50.9l1.9-1.6-1.9 1.6"/>
<path d="M102.6 49.3l-1.6 1.4M102.9 49.3l-1.9 1.6M103.1 49.3l-1.9 1.6M103.3 50.9l1.8-1.6-1.8 1.6M103.4 49.3l-1.9 1.6M103.9 49.3l-1.9 1.6M104 50.9l1.9-1.6-1.9 1.6M104.1 49.3l-1.8 1.6M104.6 49.3l-1.8 1.6M104.9 49.3l-1.9 1.6M105.4 49.3l-1.9 1.6M105.7 49.3l-1.9 1.6"/>
<path d="M106.2 49.3l-1.9 1.6M106.5 49.3l-1.9 1.6M106.5 49.5l-1.7 1.4M106.5 49.7l-1.4 1.2M106.5 49.9l-1.1 1M106.5 50.2l-.9 .7M106.5 50.4l-.6 .5M106.5 50.6l-.4 .3M119.6 49.3h5.4v1.6h-5.4zM119.9 49.3l-.3 .3M120.1 49.3l-.3 .3M120.2 49.3l-.6 .5"/>
<path d="M120.3 50.9l1.9-1.6-1.9 1.6M120.4 49.3l-.8 .7M120.7 49.3l-1.1 .9M120.9 49.3l-1.3 1.1M121.1 50.9l1.9-1.6-1.9 1.6M121.2 49.3l-1.6 1.4M121.4 49.3l-1.8 1.6M121.7 49.3l-1.9 1.6M121.9 50.9l1.8-1.6-1.8 1.6M121.9 49.3l-1.8 1.6M122.5 49.3l-1.9 1.6M122.6 50.9l1.9-1.6-1.9 1.6"/>
<path d="M122.7 49.3l-1.9 1.6M123.2 49.3l-1.8 1.6M123.5 49.3l-1.9 1.6M124 49.3l-1.9 1.6M124.2 49.3l-1.8 1.6M124.8 49.3l-1.9 1.6M125 49.3l-1.9 1.6M125 49.5l-1.6 1.4M125 49.7l-1.4 1.2M125 49.9l-1.1 1M125 50.2l-.8 .7M125 50.4l-.6 .5"/>
<path d="M125 50.6l-.3 .3M137.4 49.3h5.5v1.6h-5.5zM137.6 49.6l.4-.3-.6 .5M137.7 49.3l-.3 .3M138.2 50.9l1.8-1.6-1.8 1.6M138.2 49.3l-.8 .7M138.5 49.3l-1.1 .9M138.8 49.3l-1.4 1.1M138.9 50.9l1.9-1.6-1.9 1.6M139 49.3l-1.6 1.4M139.3 49.3l-1.9 1.6M139.5 49.3l-1.8 1.6"/>
<path d="M139.7 50.9l1.8-1.6-1.8 1.6M139.8 49.3l-1.9 1.6M140.3 49.3l-1.9 1.6M140.4 50.9l2-1.6-2 1.6M140.5 49.3l-1.8 1.6M141 49.3l-1.8 1.6M141.3 49.3l-1.9 1.6M141.8 49.3l-1.9 1.6M142.1 49.3l-1.9 1.6M142.6 49.3l-1.9 1.6M142.9 49.3l-1.9 1.6M142.9 49.5l-1.6 1.4"/>
<path d="M142.9 49.7l-1.4 1.2M142.9 49.9l-1.1 1M142.9 50.2l-.9 .7M142.9 50.4l-.6 .5M142.9 50.6l-.4 .3M153.7 49.3h5.4v1.6h-5.4zM153.9 49.6l.3-.3-.5 .5M154 49.3l-.3 .3M154.4 50.9l1.9-1.6-1.9 1.6M154.5 49.3l-.8 .7M154.8 49.3l-1.1 .9M155 49.3l-1.3 1.1"/>
<path d="M155.2 50.9l1.8-1.6-1.8 1.6M155.3 49.3l-1.6 1.4M155.5 49.3l-1.8 1.6M155.8 49.3l-1.9 1.6M155.9 50.9l1.9-1.6-1.9 1.6M156 49.3l-1.8 1.6M156.5 49.3l-1.8 1.6M156.7 50.9l1.9-1.6-1.9 1.6M156.8 49.3l-1.9 1.6M157.3 49.3l-1.9 1.6M157.6 49.3l-1.9 1.6M158.1 49.3l-1.9 1.6"/>
<path d="M158.4 49.3l-1.9 1.6M158.9 49.3l-1.9 1.6M159.1 49.3l-1.8 1.6M159.1 49.5l-1.6 1.4M159.1 49.7l-1.3 1.2M159.1 49.9l-1.1 1M159.1 50.2l-.8 .7M159.1 50.4l-.6 .5M159.1 50.6l-.3 .3M87.3 156.2h3.8v1.1h-3.8zM87.5 156.4l.2-.2-.4 .3M87.6 156.2l-.3 .2"/>
<path d="M87.9 157.3l1.3-1.1-1.3 1.1M87.9 156.2l-.6 .5M88.1 156.2l-.8 .6M88.3 156.2l-1 .8M88.4 157.3l1.3-1.1-1.3 1.1M88.5 156.2l-1.2 .9M88.6 156.2l-1.3 1.1M88.8 156.2l-1.3 1.1M88.9 157.3l1.3-1.1-1.3 1.1M89 156.2l-1.3 1.1M89.4 156.2l-1.4 1.1M89.5 157.3l1.3-1.1-1.3 1.1"/>
<path d="M89.5 156.2l-1.3 1.1M89.9 156.2l-1.3 1.1M90.1 156.2l-1.3 1.1M90.4 156.2l-1.3 1.1M90.6 156.2l-1.3 1.1M91 156.2l-1.4 1.1M91.1 156.2l-1.3 1.1M91.1 156.3l-1.1 1M91.1 156.4l-.9 .9M91.1 156.6l-.7 .7M91.1 156.8l-.6 .5M91.1 156.9l-.4 .4"/>
<path d="M91.1 157.1l-.2 .2M102.6 156.2h3.9v1.1h-3.9zM102.8 156.4l.2-.2-.4 .3M102.9 156.2l-.3 .2M103.2 157.3l1.3-1.1-1.3 1.1M103.2 156.2l-.6 .5M103.4 156.2l-.8 .6M103.6 156.2l-1 .8M103.7 157.3l1.3-1.1-1.3 1.1M103.7 156.2l-1.1 .9M103.9 156.2l-1.3 1.1M104.1 156.2l-1.3 1.1"/>
<path d="M104.3 157.3l1.3-1.1-1.3 1.1M104.3 156.2l-1.3 1.1M104.6 156.2l-1.3 1.1M104.8 157.3l1.3-1.1-1.3 1.1M104.8 156.2l-1.3 1.1M105.2 156.2l-1.3 1.1M105.4 156.2l-1.4 1.1M105.7 156.2l-1.3 1.1M105.9 156.2l-1.3 1.1M106.2 156.2l-1.2 1.1M106.5 156.2l-1.4 1.1M106.5 156.3l-1.2 1"/>
<path d="M106.5 156.4l-1 .9M106.5 156.6l-.9 .7M106.5 156.8l-.6 .5M106.5 156.9l-.5 .4M106.5 157.1l-.3 .2M121.2 156.2h3.8v1.1h-3.8zM121.4 156.4l.2-.2-.4 .3M121.4 156.2l-.2 .2M121.7 157.3l1.3-1.1-1.3 1.1M121.8 156.2l-.6 .5M122 156.2l-.8 .6M122.2 156.2l-1 .8"/>
<path d="M122.3 157.3l1.3-1.1-1.3 1.1M122.3 156.2l-1.1 .9M122.5 156.2l-1.3 1.1M122.7 156.2l-1.3 1.1M122.8 157.3l1.3-1.1-1.3 1.1M122.9 156.2l-1.3 1.1M123.2 156.2l-1.3 1.1M123.3 157.3l1.4-1.1-1.4 1.1M123.4 156.2l-1.3 1.1M123.8 156.2l-1.3 1.1M123.9 156.2l-1.3 1.1M124.3 156.2l-1.3 1.1"/>
<path d="M124.5 156.2l-1.3 1.1M124.8 156.2l-1.3 1.1M125 156.2l-1.3 1.1M125 156.3l-1.1 1M125 156.4l-.9 .9M125 156.6l-.8 .7M125 156.8l-.6 .5M125 156.9l-.4 .4M125 157.1l-.2 .2M139 156.2h3.9v1.1h-3.9zM139.2 156.4l.2-.2-.4 .3M139.3 156.2l-.3 .2"/>
<path d="M139.6 157.3l1.3-1.1-1.3 1.1M139.6 156.2l-.6 .5M139.8 156.2l-.8 .6M140 156.2l-1 .8M140.1 157.3l1.3-1.1-1.3 1.1M140.2 156.2l-1.2 .9M140.3 156.2l-1.3 1.1M140.5 156.2l-1.3 1.1M140.7 157.3l1.3-1.1-1.3 1.1M140.7 156.2l-1.3 1.1M141 156.2l-1.3 1.1M141.2 157.3l1.3-1.1-1.3 1.1"/>
<path d="M141.3 156.2l-1.4 1.1M141.6 156.2l-1.3 1.1M141.8 156.2l-1.4 1.1M142.1 156.2l-1.3 1.1M142.3 156.2l-1.3 1.1M142.6 156.2l-1.2 1.1M142.9 156.2l-1.4 1.1M142.9 156.3l-1.2 1M142.9 156.4l-1 .9M142.9 156.6l-.8 .7M142.9 156.8l-.6 .5M142.9 156.9l-.5 .4"/>
<path d="M142.9 157.1l-.3 .2M155.3 156.2h3.8v1.1h-3.8zM155.5 156.4l.2-.2-.4 .3M155.5 156.2l-.2 .2M155.8 157.3l1.3-1.1-1.3 1.1M155.9 156.2l-.6 .5M156.1 156.2l-.8 .6M156.2 156.2l-.9 .8M156.4 157.3l1.3-1.1-1.3 1.1M156.4 156.2l-1.1 .9M156.6 156.2l-1.3 1.1M156.8 156.2l-1.3 1.1"/>
<path d="M156.9 157.3l1.3-1.1-1.3 1.1M157 156.2l-1.4 1.1M157.3 156.2l-1.3 1.1M157.4 157.3l1.3-1.1-1.3 1.1M157.5 156.2l-1.3 1.1M157.8 156.2l-1.3 1.1M158.1 156.2l-1.4 1.1M158.4 156.2l-1.3 1.1M158.6 156.2l-1.3 1.1M158.9 156.2l-1.3 1.1M159.1 156.2l-1.3 1.1M159.1 156.3l-1.1 1"/>
<path d="M159.1 156.4l-1 .9M159.1 156.6l-.7 .7M159.1 156.8l-.6 .5M159.1 156.9l-.4 .4M159.1 157.1l-.2 .2"/>
</g>
<g font-size="3.7">
<text x="29.6" y="95.7" transform="rotate(-90 29.6 95.7)">CH</text>
<text x="68.4" y="95.7" transform="rotate(-90 68.4 95.7)">CH</text>
<text x="119.3" y="139.9">CW</text>
<text x="114.2" y="144.3">CW+200</text>
</g>
<g font-size="3.4">
<text x="249" y="121.9">GEAR OPERATED</text>
<text x="248.9" y="126.1">ROLLING SHUTTER</text>
</g>
<g font-size="2.8">
<text x="35.2" y="140">SIDE VIEW</text>
<text x="108.4" y="149">INSIDE ELEVATION</text>
<text x="118.4" y="162.9">PLAN</text>
</g>
<text font-size="2.4" x="181.1" y="131.6">FFL</text>
<g font-size="2.2">
<text x="29.6" y="46.9" transform="rotate(-90 29.6 46.9)">400</text>
<text x="36.3" y="44.4">400</text>
<text x="68" y="52.1" transform="rotate(-90 68 52.1)">400</text>
<text x="255.5" y="143.2">SCON</text>
</g>
<g font-size="2.1">
<text x="206.8" y="179.3">3000</text>
<text x="222.3" y="179.3">3000</text>
<text x="239.6" y="179.3">1</text>
</g>
<g font-size="2">
<text x="218.6" y="63.5">Type MS Shutter</text>
<text x="219.4" y="61">1mm Thk.Curve</text>
<text x="232.8" y="66">lath</text>
<text x="221.2" y="92.8">RAIL PROFILE</text>
<text x="222.2" y="90.4">M.S. BOTTOM</text>
<text x="229.8" y="95.2">2.5MM</text>
<text x="219.7" y="108.1">HEAVY RUBBER GAS KIT</text>
</g>
<g font-size="1.9">
<text x="247" y="62.7">1.REQUIRED STRUCTURE FOR ROLLING</text>
<text x="247.1" y="60.3">NOTE:</text>
<text x="247.2" y="65.1">SHUTTER WILL BE CLIENT'S SCOPE.</text>
<text x="247.1" y="69.9">BE GIVEN TO THE SHUTTER.</text>
<text x="247.2" y="67.5">2.ONE COAT OF RED OXIDE PRIMER WILL</text>
<text x="247.1" y="74.7">REQUIRE AT SITE(CLIENT'S SCOPE)</text>
<text x="247.2" y="72.3">3.SINGLE PHASE. 3 CORE 1.5 SQ. CABLE</text>
<text x="247.3" y="77.1">4.FOR FINAL FINISH CLIENT SHOULD</text>
<text x="247.1" y="79.5">MENTION COLOR SHADE FOR ROLLING</text>
<text x="247.2" y="81.9">SHUTTER.</text>
</g>
<g font-size="1.8">
<text x="104.1" y="40.5">TENSION SPRING</text>
<text x="131.6" y="36.2">HOOD COVER</text>
<text x="168.3" y="38.6">PROPOSED RCC OR</text>
<text x="168.3" y="40.9">PEB STRUCTURE</text>
<text x="182" y="54.6">MS BRACKET &amp;</text>
<text x="182" y="56.8">BEARING ASSEMBLY</text>
<text x="181.6" y="82.2">100 x 3 MM THK.</text>
<text x="181.7" y="84.5">MS GUIDE</text>
<text x="175.7" y="101.6">MS SLATS</text>
<text x="182.2" y="112.9">MANUAL OPERATING</text>
</g>
<g font-size="1.7">
<text x="247.6" y="32.5">DIMENSION :</text>
<text x="85.7" y="36.1">SHAFT</text>
<text x="247.6" y="37.3">CLEAR WIDTH</text>
<text x="264" y="37.3">CLEAR HEIGHT</text>
<text x="281.6" y="37.3">QUANTITY</text>
<text x="247.3" y="49.3">MATERIAL:</text>
<text x="11.6" y="55.9">GEAR OPERATED</text>
<text x="15.5" y="58">MECHANISM</text>
<text x="247.6" y="55.4">THICKNESS :</text>
<text x="208.1" y="65.2" transform="rotate(-90 208.1 65.2)">75</text>
<text x="208.9" y="95" transform="rotate(-90 208.9 95)">100 MM</text>
<text x="16.8" y="111.4">HAND CRANK</text>
<text x="17.9" y="113.5">MECHANISM</text>
<text x="209.4" y="112.1">M.S. BOTTOM RAIL PROFILE 2.5MM</text>
<text x="247.6" y="117">TITLE:</text>
<text x="8.9" y="122.4">MS BOTTOM WITH</text>
<text x="9" y="124.4">WITH ANGLE STIFFNER</text>
<text x="33" y="125.7">INSIDE</text>
<text x="45.7" y="125.8">OUTSIDE</text>
<text x="170.2" y="125.2" transform="rotate(-90 170.2 125.2)">1250</text>
<text x="246.5" y="131.8">CLIENT'S APPROVAL :</text>
<text x="64.5" y="136.4">BOTTOM LOCK</text>
<text x="129.8" y="135.9">HANDLE</text>
<text x="171.8" y="138">MS BOTTOM WITH ANGLE STIFFNER</text>
<text x="171.9" y="140">WITH RUBBER SAFTEY EDGE</text>
<text x="247.1" y="143">CLIENT -</text>
<text x="247.4" y="146.8">PROJECT - BEKAERT INDUSTRIES PVT. LTD.</text>
<text x="97.1" y="153.5">OUTSIDE</text>
<text x="174" y="152.6">EXISTING CLIENT STRUCTURE</text>
<text x="247.3" y="150.3">SITE LOCATION - RANJANGAON</text>
<text x="247.3" y="153.8">DWG. NO. : NIHVA/16-17/143</text>
<text x="52.4" y="156.2">100</text>
<text x="247.5" y="157.3">SCALE: NTS</text>
<text x="247.5" y="161.7">DRAWN BY: SURAJ</text>
<text x="263" y="157.2">WT:</text>
<text x="271.5" y="161.8">DATE: 02-03-2017</text>
<text x="275.7" y="157.3">SHEET:1 OF 1</text>
<text x="6.7" y="166.3">100X3 MM THK.</text>
<text x="90.7" y="167.2">300 mm FREE</text>
<text x="98.1" y="162">INSIDE</text>
<text x="170.3" y="165.1">required for bracket &amp; gear installation</text>
<text x="178.8" y="163">450 mm free space</text>
<text x="247.8" y="166.7">CHECK BY : SAGAR P.</text>
<text x="271.5" y="166.9">DATE: 02-03-2017</text>
<text x="11.2" y="168.3">MS GUIDE</text>
<text x="86" y="171.4">BRACKET INSTALLATION</text>
<text x="87.7" y="169.3">SPACE FOR GUIDE &amp;</text>
<text x="203.7" y="172.5">CLEAR WIDTH</text>
<text x="218.5" y="172.7">CLEAR HEIGHT</text>
<text x="236" y="173.6">QUANTITY</text>
<text x="246.9" y="171.5">APPROVED BY :</text>
<text x="262.5" y="171.5">R.K</text>
<text x="271.5" y="171.5">DATE: 02-03-2017</text>
<text x="211.5" y="174.7">(CW)</text>
<text x="227.5" y="174.8">(CH)</text>
<text x="247.1" y="175.6">If any queries contact : projects@nihva.com</text>
<text x="247.3" y="179.8">NOTE: ALL DIMENSIONS ARE IN mm</text>
</g>
<g font-size="1.6">
<text x="271.3" y="106.9">NIHVA TECHNOLOGIES</text>
<text x="273.3" y="108.7">PVT. LTD. PUNE</text>
</g>
<g font-size="1.4">
<text x="271.9" y="110.3">Email:- info@nihva.com</text>
<text x="272" y="112.5">Website:- www.nihva.com</text>
</g>
</svg>
